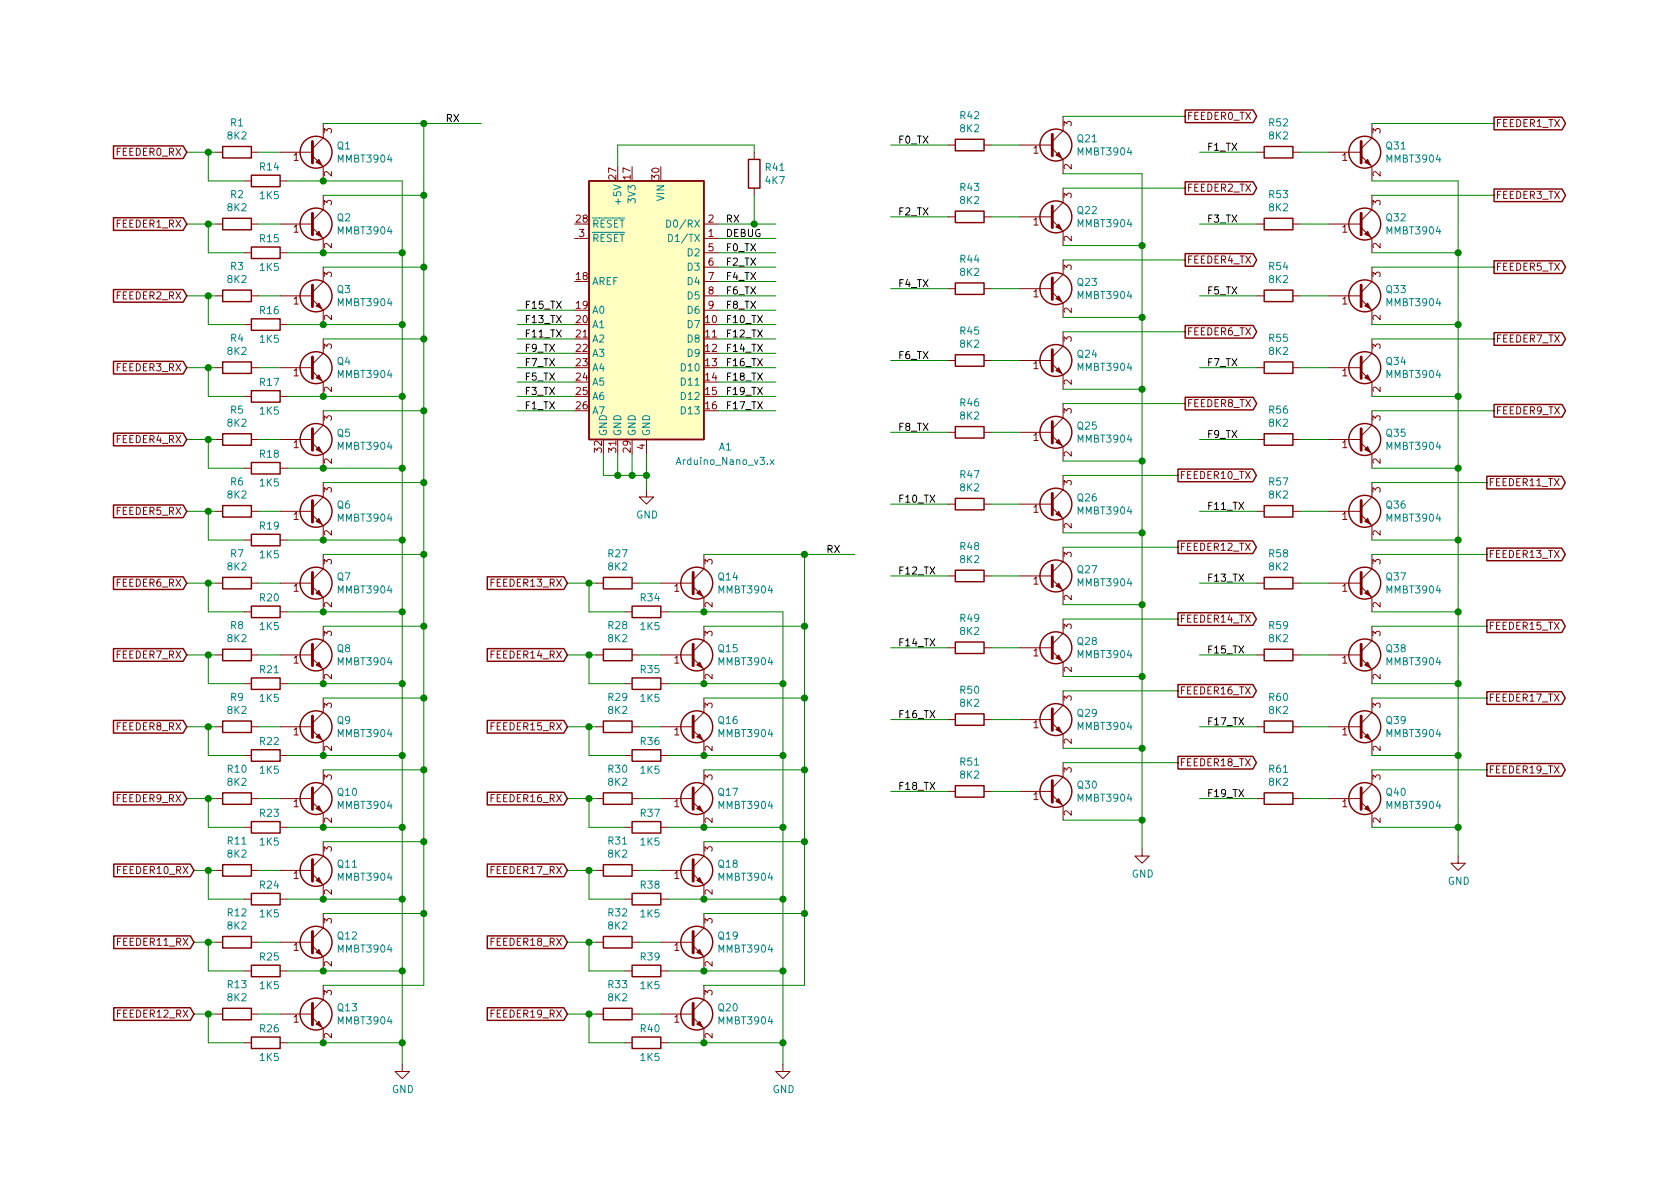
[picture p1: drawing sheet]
<svg xmlns="http://www.w3.org/2000/svg" width="297mm" height="210mm" viewBox="0 0 297 210" stroke-linecap="round" stroke-linejoin="round" font-family="sans-serif">
<g fill="none" stroke="#840000" stroke-width=".25">
<path d="M209.5 19.5h12.1l.6 1.1-.6 1.1h-12.1zM20.1 38.5h12.3l.6 1.1-.6 1.1h-12.3zM20.1 25.8h12.3l.6 1.1-.6 1.1h-12.3zM39.4 38.6h5v2h-5zM39.4 25.9h5v2h-5zM44.4 31h5.1v2h-5.1zM104.1 32h20.4v45.7h-20.4zM132.3 28.2h2.1v5.1h-2.1zM168.9 37.3h5.1v2.1h-5.1zM168.9 24.6h5.1v2.1h-5.1zM209.5 32.2h12.1l.6 1.1-.6 1.1h-12.1zM223.5 25.9h5.1v2h-5.1z"/>
<path d="M223.5 38.6h5.1v2h-5.1zM264.2 20.7h12l.6 1.1-.6 1.2h-12zM264.2 33.4h12l.6 1.1-.6 1.2h-12zM20.1 51.2h12.3l.6 1.1-.6 1.1h-12.3zM39.4 51.3h5v2h-5zM44.4 56.4h5.1v2h-5.1zM44.4 43.7h5.1v2h-5.1zM168.9 50h5.1v2.1h-5.1zM209.5 44.9h12.1l.6 1.1-.6 1.1h-12.1zM209.5 57.6h12.1l.6 1.1-.6 1.1h-12.1zM223.5 51.3h5.1v2h-5.1zM264.2 58.8h12l.6 1.1-.6 1.2h-12z"/>
<path d="M264.2 46.1h12l.6 1.1-.6 1.2h-12zM20.1 63.9h12.3l.6 1.1-.6 1.1h-12.3zM20.1 76.6h12.3l.6 1.1-.6 1.1h-12.3zM39.4 64h5v2h-5zM39.4 76.7h5v2h-5zM44.4 69.1h5.1v2h-5.1zM168.9 75.4h5.1v2.1h-5.1zM168.9 62.7h5.1v2.1h-5.1zM209.5 70.3h12.1l.6 1.1-.6 1.1h-12.1zM223.5 64h5.1v2h-5.1zM223.5 76.7h5.1v2h-5.1zM264.2 71.5h12l.6 1.1-.6 1.2h-12z"/>
<path d="M20.1 89.3h12.3l.6 1.1-.6 1.1h-12.3zM39.4 89.4h5v2h-5zM44.4 94.5h5.1v2h-5.1zM44.4 81.8h5.1v2h-5.1zM168.9 88.1h5.1v2.1h-5.1zM208.3 95.7h13.2l.6 1.1-.6 1.1h-13.2zM208.3 83h13.2l.6 1.1-.6 1.1h-13.2zM223.5 89.4h5.1v2h-5.1zM262.9 84.2h13.2l.7 1.1-.7 1.2h-13.2zM262.9 96.9h13.2l.7 1.1-.7 1.2h-13.2zM20.1 114.7h12.3l.6 1.1-.6 1.1h-12.3zM20.1 102h12.3l.6 1.1-.6 1.1h-12.3z"/>
<path d="M39.4 102.1h5v2h-5zM39.4 114.8h5v2h-5zM44.4 107.2h5.1v2h-5.1zM44.4 119.9h5.1v2h-5.1zM86.2 102h13.5l.6 1.1-.6 1.1h-13.5zM86.2 114.7h13.5l.6 1.1-.6 1.1h-13.5zM106.7 114.8h5.1v2h-5.1zM106.7 102.1h5.1v2h-5.1zM111.8 119.9h5v2h-5zM111.8 107.2h5v2h-5zM168.9 113.5h5.1v2.1h-5.1zM168.9 100.8h5.1v2.1h-5.1z"/>
<path d="M208.3 108.4h13.2l.6 1.1-.6 1.1h-13.2zM223.5 114.8h5.1v2h-5.1zM223.5 102.1h5.1v2h-5.1zM262.9 109.6h13.2l.7 1.1-.7 1.2h-13.2zM20.1 127.4h12.3l.6 1.1-.6 1.1h-12.3zM39.4 127.5h5v2h-5zM44.4 132.6h5.1v2h-5.1zM86.2 127.4h13.5l.6 1.1-.6 1.1h-13.5zM106.7 127.5h5.1v2h-5.1zM111.8 132.6h5v2h-5zM168.9 126.2h5.1v2.1h-5.1zM168.9 138.9h5.1v2.1h-5.1z"/>
<path d="M208.3 133.8h13.2l.6 1.1-.6 1.1h-13.2zM208.3 121.1h13.2l.6 1.1-.6 1.1h-13.2zM223.5 127.5h5.1v2h-5.1zM262.9 135h13.2l.7 1.1-.7 1.2h-13.2zM262.9 122.3h13.2l.7 1.1-.7 1.2h-13.2zM20.1 140.1h12.3l.6 1.1-.6 1.1h-12.3zM20.1 152.8h13.6l.6 1.1-.6 1.1h-13.6zM39.4 140.2h5v2h-5zM39.4 152.9h5v2h-5zM44.4 158h5.1v2h-5.1zM44.4 145.3h5.1v2h-5.1zM86.2 140.1h13.5l.6 1.1-.6 1.1h-13.5z"/>
<path d="M86.2 152.8h13.5l.6 1.1-.6 1.1h-13.5zM106.7 152.9h5.1v2h-5.1zM106.7 140.2h5.1v2h-5.1zM111.8 145.3h5v2h-5zM111.8 158h5v2h-5zM223.5 140.2h5.1v2h-5.1zM20.1 178.2h13.6l.6 1.1-.6 1.1h-13.6zM20.1 165.5h13.6l.6 1.1-.6 1.1h-13.6zM39.4 178.3h5v2h-5zM39.4 165.6h5v2h-5zM44.4 170.7h5.1v2h-5.1zM86.2 165.5h13.5l.6 1.1-.6 1.1h-13.5z"/>
<path d="M86.2 178.2h13.5l.6 1.1-.6 1.1h-13.5zM106.7 165.6h5.1v2h-5.1zM106.7 178.3h5.1v2h-5.1zM111.8 170.7h5v2h-5zM44.4 183.4h5.1v2h-5.1zM111.8 183.4h5v2h-5z"/>
<circle cx="55.9" cy="26.9" r="2.82"/>
<circle cx="55.9" cy="39.6" r="2.82"/>
<circle cx="186.7" cy="25.6" r="2.82"/>
<circle cx="186.7" cy="38.3" r="2.82"/>
<circle cx="241.3" cy="26.9" r="2.82"/>
<circle cx="241.3" cy="39.6" r="2.82"/>
<circle cx="55.9" cy="52.3" r="2.82"/>
<circle cx="186.7" cy="51" r="2.82"/>
<circle cx="241.3" cy="52.3" r="2.82"/>
<circle cx="55.9" cy="77.7" r="2.82"/>
<circle cx="55.9" cy="65" r="2.82"/>
<circle cx="186.7" cy="76.4" r="2.82"/>
<circle cx="186.7" cy="63.7" r="2.82"/>
<circle cx="241.3" cy="77.7" r="2.82"/>
<circle cx="241.3" cy="65" r="2.82"/>
<circle cx="55.9" cy="90.4" r="2.82"/>
<circle cx="186.7" cy="89.1" r="2.82"/>
<circle cx="241.3" cy="90.4" r="2.82"/>
<circle cx="55.9" cy="115.8" r="2.82"/>
<circle cx="55.9" cy="103.1" r="2.82"/>
<circle cx="123.2" cy="115.8" r="2.82"/>
<circle cx="123.2" cy="103.1" r="2.82"/>
<circle cx="186.7" cy="114.5" r="2.82"/>
<circle cx="186.7" cy="101.8" r="2.82"/>
<circle cx="241.3" cy="115.8" r="2.82"/>
<circle cx="241.3" cy="103.1" r="2.82"/>
<circle cx="55.9" cy="128.5" r="2.82"/>
<circle cx="123.2" cy="128.5" r="2.82"/>
<circle cx="186.7" cy="127.2" r="2.82"/>
<circle cx="186.7" cy="139.9" r="2.82"/>
<circle cx="241.3" cy="128.5" r="2.82"/>
<circle cx="55.9" cy="141.2" r="2.82"/>
<circle cx="55.9" cy="153.9" r="2.82"/>
<circle cx="123.2" cy="141.2" r="2.82"/>
<circle cx="123.2" cy="153.9" r="2.82"/>
<circle cx="241.3" cy="141.2" r="2.82"/>
<circle cx="55.9" cy="179.3" r="2.82"/>
<circle cx="55.9" cy="166.6" r="2.82"/>
<circle cx="123.2" cy="179.3" r="2.82"/>
<circle cx="123.2" cy="166.6" r="2.82"/>
</g>
<g fill="none" stroke="#840000" stroke-width=".18">
<path d="M38.1 39.6h1.3M38.1 26.9h1.3M43.2 32h1.2M44.4 39.6h1.3M44.4 26.9h1.3M49.5 39.6h5.7M49.5 26.9h5.7M49.5 32h1.3M55.2 27.6l1.9 1.9v2.5M57.1 21.8v2.6l-1.9 1.9M57.1 34.5v2.6l-1.9 1.9M124.5 39.6h2.5"/>
<path d="M133.3 26.9v1.3M133.3 33.3v1.2M167.6 38.3h1.3M167.6 25.6h1.3M174 38.3h1.3M174 25.6h1.3M180.3 38.3h5.8M180.3 25.6h5.8M186.1 26.3l1.9 1.9v2.5M186.1 39l1.9 1.9v2.5M188 20.6v2.5l-1.9 1.9M188 33.3v2.5l-1.9 1.9"/>
<path d="M222.2 39.6h1.3M222.2 26.9h1.3M228.6 39.6h1.3M228.6 26.9h1.3M234.9 39.6h5.8M234.9 26.9h5.8M240.7 27.6l1.9 1.9v2.5M242.6 21.8v2.6l-1.9 1.9M242.6 34.5v2.6l-1.9 1.9M38.1 52.3h1.3M43.2 44.7h1.2M43.2 57.4h1.2"/>
<path d="M44.4 52.3h1.3M49.5 44.7h1.3M49.5 52.3h5.7M49.5 57.4h1.3M55.2 40.3l1.9 1.9v2.5M55.2 53l1.9 1.9v2.5M57.1 47.2v2.6l-1.9 1.9M57.1 59.9v2.6l-1.9 1.9M101.6 42.2h2.5M124.5 42.2h2.5M124.5 44.7h2.5M124.5 47.2h2.5"/>
<path d="M124.5 49.8h2.5M124.5 52.3h2.5M124.5 54.9h2.5M167.6 51h1.3M174 51h1.3M180.3 51h5.8M186.1 51.7l1.9 1.9v2.5M188 46v2.5l-1.9 1.9M188 58.7v2.5l-1.9 1.9M222.2 52.3h1.3M228.6 52.3h1.3M234.9 52.3h5.8"/>
<path d="M240.7 40.3l1.9 1.9v2.5M240.7 53l1.9 1.9v2.5M242.6 47.2v2.6l-1.9 1.9M242.6 59.9v2.6l-1.9 1.9M38.1 65h1.3M38.1 77.7h1.3M43.2 70.1h1.2M44.4 65h1.3M44.4 77.7h1.3M49.5 70.1h1.3M49.5 65h5.7M49.5 77.7h5.7"/>
<path d="M55.2 65.7l1.9 1.9v2.5M55.2 78.4l1.9 1.9v2.5M57.1 72.6v2.6l-1.9 1.9M114.3 77.7v2.6M167.6 76.4h1.3M167.6 63.7h1.3M174 76.4h1.3M174 63.7h1.3M180.3 76.4h5.8M180.3 63.7h5.8M186.1 64.4l1.9 1.9v2.5M186.1 77.1l1.9 1.9v2.5"/>
<path d="M188 71.4v2.5l-1.9 1.9M222.2 65h1.3M222.2 77.7h1.3M228.6 65h1.3M228.6 77.7h1.3M234.9 65h5.8M234.9 77.7h5.8M240.7 65.7l1.9 1.9v2.5M240.7 78.4l1.9 1.9v2.5M242.6 72.6v2.6l-1.9 1.9M38.1 90.4h1.3M43.2 95.5h1.2"/>
<path d="M43.2 82.8h1.2M44.4 90.4h1.3M49.5 90.4h5.7M49.5 95.5h1.3M49.5 82.8h1.3M55.2 91.1l1.9 1.9v2.5M57.1 85.3v2.6l-1.9 1.9M57.1 98v2.6l-1.9 1.9M114.3 86.6v1.3h1.3l-1.3 1.2-1.3-1.2h1.3M124.5 98v2.6l-1.9 1.9M167.6 89.1h1.3M174 89.1h1.3"/>
<path d="M180.3 89.1h5.8M186.1 89.8l1.9 1.9v2.5M188 96.8v2.5l-1.9 1.9M188 84.1v2.5l-1.9 1.9M222.2 90.4h1.3M228.6 90.4h1.3M234.9 90.4h5.8M240.7 91.1l1.9 1.9v2.5M242.6 85.3v2.6l-1.9 1.9M242.6 98v2.6l-1.9 1.9M38.1 115.8h1.3M38.1 103.1h1.3"/>
<path d="M43.2 108.2h1.2M44.4 115.8h1.3M44.4 103.1h1.3M49.5 115.8h5.7M49.5 103.1h5.7M49.5 108.2h1.3M55.2 103.8l1.9 1.9v2.5M55.2 116.5l1.9 1.9v2.5M57.1 110.7v2.6l-1.9 1.9M105.4 115.8h1.3M105.4 103.1h1.3M110.5 108.2h1.3"/>
<path d="M111.8 115.8h1.2M111.8 103.1h1.2M116.8 115.8h5.8M116.8 103.1h5.8M116.8 108.2h1.3M122.6 116.5l1.9 1.9v2.5M122.6 103.8l1.9 1.9v2.5M124.5 110.7v2.6l-1.9 1.9M167.6 101.8h1.3M167.6 114.5h1.3M174 101.8h1.3M174 114.5h1.3"/>
<path d="M180.3 101.8h5.8M180.3 114.5h5.8M186.1 102.5l1.9 1.9v2.5M186.1 115.2l1.9 1.9v2.5M188 109.5v2.5l-1.9 1.9M222.2 115.8h1.3M222.2 103.1h1.3M228.6 115.8h1.3M228.6 103.1h1.3M234.9 115.8h5.8M234.9 103.1h5.8M240.7 116.5l1.9 1.9v2.5"/>
<path d="M240.7 103.8l1.9 1.9v2.5M242.6 110.7v2.6l-1.9 1.9M38.1 128.5h1.3M43.2 133.6h1.2M43.2 120.9h1.2M44.4 128.5h1.3M49.5 128.5h5.7M49.5 133.6h1.3M49.5 120.9h1.3M55.2 129.2l1.9 1.9v2.5M57.1 123.4v2.6l-1.9 1.9M57.1 136.1v2.6l-1.9 1.9"/>
<path d="M105.4 128.5h1.3M110.5 133.6h1.3M110.5 120.9h1.3M111.8 128.5h1.2M116.8 128.5h5.8M116.8 133.6h1.3M116.8 120.9h1.3M122.6 129.2l1.9 1.9v2.5M124.5 123.4v2.6l-1.9 1.9M124.5 136.1v2.6l-1.9 1.9M167.6 127.2h1.3M167.6 139.9h1.3"/>
<path d="M174 127.2h1.3M174 139.9h1.3M180.3 127.2h5.8M180.3 139.9h5.8M186.1 127.9l1.9 1.9v2.5M188 122.2v2.5l-1.9 1.9M188 134.9v2.5l-1.9 1.9M222.2 128.5h1.3M228.6 128.5h1.3M234.9 128.5h5.8M240.7 129.2l1.9 1.9v2.5M242.6 123.4v2.6l-1.9 1.9"/>
<path d="M242.6 136.1v2.6l-1.9 1.9M38.1 153.9h1.3M38.1 141.2h1.3M43.2 146.3h1.2M43.2 159h1.2M44.4 153.9h1.3M44.4 141.2h1.3M49.5 146.3h1.3M49.5 153.9h5.7M49.5 159h1.3M49.5 141.2h5.7M55.2 154.6l1.9 1.9v2.5"/>
<path d="M55.2 141.9l1.9 1.9v2.5M57.1 148.8v2.6l-1.9 1.9M105.4 153.9h1.3M105.4 141.2h1.3M110.5 146.3h1.3M110.5 159h1.3M111.8 153.9h1.2M111.8 141.2h1.2M116.8 146.3h1.3M116.8 153.9h5.8M116.8 159h1.3M116.8 141.2h5.8"/>
<path d="M122.6 154.6l1.9 1.9v2.5M122.6 141.9l1.9 1.9v2.5M124.5 148.8v2.6l-1.9 1.9M186.1 140.6l1.9 1.9v2.5M201.9 150.1v1.3h1.3l-1.3 1.2-1.2-1.2h1.2M222.2 141.2h1.3M228.6 141.2h1.3M234.9 141.2h5.8M240.7 141.9l1.9 1.9v2.5M257.8 151.4v1.2h1.3l-1.3 1.3-1.3-1.3h1.3M38.1 166.6h1.3M38.1 179.3h1.3"/>
<path d="M43.2 171.7h1.2M44.4 166.6h1.3M44.4 179.3h1.3M49.5 166.6h5.7M49.5 171.7h1.3M49.5 179.3h5.7M55.2 180l1.9 1.9v2.5M55.2 167.3l1.9 1.9v2.5M57.1 174.2v2.6l-1.9 1.9M57.1 161.5v2.6l-1.9 1.9M105.4 166.6h1.3M105.4 179.3h1.3"/>
<path d="M110.5 171.7h1.3M111.8 166.6h1.2M111.8 179.3h1.2M116.8 166.6h5.8M116.8 171.7h1.3M116.8 179.3h5.8M122.6 167.3l1.9 1.9v2.5M122.6 180l1.9 1.9v2.5M124.5 161.5v2.6l-1.9 1.9M124.5 174.2v2.6l-1.9 1.9M43.2 184.4h1.2M49.5 184.4h1.3"/>
<path d="M71.1 188.2v1.3h1.3l-1.3 1.2-1.3-1.2h1.3M110.5 184.4h1.3M116.8 184.4h1.3M138.4 188.2v1.3h1.3l-1.3 1.2-1.2-1.2h1.2"/>
</g>
<g fill="none" stroke="#840000" stroke-width=".51">
<path d="M55.2 37.7v3.8M55.2 25v3.8M186.1 23.7v3.9M186.1 36.4v3.9M240.7 37.7v3.8M240.7 25v3.8M55.2 50.4v3.8M186.1 49.1v3.9M240.7 50.4v3.8M55.2 63.1v3.8M55.2 75.8v3.8M186.1 61.8v3.9"/>
<path d="M186.1 74.5v3.9M240.7 63.1v3.8M240.7 75.8v3.8M55.2 88.5v3.8M186.1 99.9v3.9M186.1 87.2v3.9M240.7 88.5v3.8M55.2 101.2v3.8M55.2 113.9v3.8M122.6 113.9v3.8M122.6 101.2v3.8M186.1 112.6v3.9"/>
<path d="M240.7 113.9v3.8M240.7 101.2v3.8M55.2 139.3v3.8M55.2 126.6v3.8M122.6 139.3v3.8M122.6 126.6v3.8M186.1 125.3v3.9M186.1 138v3.9M240.7 126.6v3.8M240.7 139.3v3.8M55.2 152v3.8M122.6 152v3.8"/>
<path d="M55.2 177.4v3.8M55.2 164.7v3.8M122.6 164.7v3.8M122.6 177.4v3.8"/>
</g>
<g fill="#840000" stroke="#840000" stroke-width=".18">
<path d="M123.2 168.4l.5-.5 .5 1z"/>
<path d="M123.2 155.7l.5-.5 .5 1z"/>
<path d="M123.2 143l.5-.5 .5 1z"/>
<path d="M123.2 130.3l.5-.5 .5 1z"/>
<path d="M123.2 117.6l.5-.5 .5 1z"/>
<path d="M123.2 104.9l.5-.5 .5 1z"/>
<path d="M241.3 130.3l.5-.5 .5 1z"/>
<path d="M186.7 103.6l.5-.5 .5 1z"/>
<path d="M186.7 116.3l.5-.5 .5 1z"/>
<path d="M186.7 129l.5-.5 .5 1z"/>
<path d="M186.7 141.7l.5-.5 .5 1z"/>
<path d="M241.3 143l.5-.5 .5 1z"/>
<path d="M55.9 181.1l.5-.5 .5 1z"/>
<path d="M241.3 117.6l.5-.5 .5 1z"/>
<path d="M241.3 104.9l.5-.5 .5 1z"/>
<path d="M123.2 181.1l.5-.5 .5 1z"/>
<path d="M55.9 92.2l.5-.5 .5 1z"/>
<path d="M55.9 41.4l.5-.5 .5 1z"/>
<path d="M56.4 104.4l.5 1-1-.5z"/>
<path d="M55.9 54.1l.5-.5 .5 1z"/>
<path d="M55.9 66.8l.5-.5 .5 1z"/>
<path d="M55.9 79.5l.5-.5 .5 1z"/>
<path d="M55.9 168.4l.5-.5 .5 1z"/>
<path d="M55.9 155.7l.5-.5 .5 1z"/>
<path d="M55.9 143l.5-.5 .5 1z"/>
<path d="M55.9 130.3l.5-.5 .5 1z"/>
<path d="M55.9 117.6l.5-.5 .5 1z"/>
<path d="M241.3 41.4l.5-.5 .5 1z"/>
<path d="M186.7 65.5l.5-.5 .5 1z"/>
<path d="M55.9 28.7l.5-.5 .5 1z"/>
<path d="M241.3 28.7l.5-.5 .5 1z"/>
<path d="M186.7 27.4l.5-.5 .5 1z"/>
<path d="M186.7 40.1l.5-.5 .5 1z"/>
<path d="M241.3 66.8l.5-.5 .5 1z"/>
<path d="M241.3 79.5l.5-.5 .5 1z"/>
<path d="M186.7 52.8l.5-.5 .5 1z"/>
<path d="M241.3 92.2l.5-.5 .5 1z"/>
<path d="M186.7 78.2l.5-.5 .5 1z"/>
<path d="M186.7 90.9l.5-.5 .5 1z"/>
<path d="M241.3 54.1l.5-.5 .5 1z"/>
</g>
<path d="M104.1 32h20.4v45.7h-20.4z" fill="#ffffc2" stroke="#ffffc2" stroke-width=".18"/>
<path d="M117.9 38.9a.64 .64 0 0 1 .7 .6 .64 .64 0 0 1-.7 .7zM118.2 41.4a.64 .64 0 0 1 .7 .7 .64 .64 0 0 1-.7 .6zM136.2 81.3l.7 .8M136.9 81.3l-.7 .8" fill="none" stroke="#008484" stroke-width=".18"/>
<g fill="none" stroke="#008400" stroke-width=".18">
<path d="M33 39.6h5.1M33 26.9h5.1M36.8 26.9v5.1h6.4M36.8 39.6v5.1h6.4M45.7 39.6h3.8M45.7 26.9h3.8M50.8 32h20.3v156.2M57.1 21.8h28M57.1 34.5h17.8M74.9 21.8v152.4h-17.8M127 39.6h10.2M133.3 26.9v-1.3h-24.1v3.9"/>
<path d="M133.3 34.5v5.1M157.5 25.6h10.1M157.5 38.3h10.1M175.3 25.6h5M175.3 38.3h5M188 30.7h13.9v119.4M188 20.6h21.5M188 33.3h21.5M212.1 39.6h10.1M212.1 26.9h10.1M229.9 39.6h5M229.9 26.9h5"/>
<path d="M242.6 21.8h21.6M242.6 34.5h21.6M242.6 32h15.2v119.4M33 52.3h5.1M36.8 52.3v5.1h6.4M45.7 52.3h3.8M50.8 57.4h20.3M50.8 44.7h20.3M57.1 59.9h17.8M57.1 47.2h17.8M91.4 57.4h10.2M91.4 59.9h10.2"/>
<path d="M91.4 54.9h10.2M127 57.4h10.2M127 52.3h10.2M127 44.7h10.2M127 59.9h10.2M127 42.2h10.2M127 54.9h10.2M127 47.2h10.2M127 49.8h10.2M157.5 51h10.1M175.3 51h5M188 46h21.5"/>
<path d="M188 56.1h13.9M188 58.7h21.5M188 43.4h13.9M212.1 52.3h10.1M229.9 52.3h5M242.6 57.4h15.2M242.6 44.7h15.2M242.6 59.9h21.6M242.6 47.2h21.6M33 77.7h5.1M33 65h5.1M36.8 65v5.1h6.4"/>
<path d="M36.8 77.7v5.1h6.4M45.7 77.7h3.8M45.7 65h3.8M50.8 70.1h20.3M57.1 72.6h17.8M91.4 72.6h10.2M91.4 70.1h10.2M91.4 65h10.2M91.4 67.6h10.2M91.4 62.5h10.2M127 72.6h10.2M127 70.1h10.2"/>
<path d="M127 65h10.2M127 67.6h10.2M127 62.5h10.2M157.5 63.7h10.1M157.5 76.4h10.1M175.3 63.7h5M175.3 76.4h5M188 68.8h13.9M188 71.4h21.5M212.1 77.7h10.1M212.1 65h10.1M229.9 77.7h5"/>
<path d="M229.9 65h5M242.6 72.6h21.6M242.6 70.1h15.2M33 90.4h5.1M36.8 90.4v5.1h6.4M45.7 90.4h3.8M50.8 95.5h20.3M50.8 82.8h20.3M57.1 85.3h17.8M57.1 98h17.8M106.7 80.3v3.8h7.6M109.2 80.3v3.8"/>
<path d="M111.8 80.3v3.8M114.3 80.3v6.3M124.5 98h26.6M142.2 98v76.2h-17.7M157.5 89.1h10.1M175.3 89.1h5M188 84.1h20.3M188 81.5h13.9M188 94.2h13.9M188 96.8h20.3M212.1 90.4h10.1M229.9 90.4h5"/>
<path d="M242.6 85.3h20.3M242.6 98h20.3M242.6 95.5h15.2M242.6 82.8h15.2M33 103.1h5.1M33 115.8h5.1M36.8 103.1v5.1h6.4M36.8 115.8v5.1h6.4M45.7 103.1h3.8M45.7 115.8h3.8M50.8 108.2h20.3M57.1 110.7h17.8"/>
<path d="M100.3 103.1h5.1M100.3 115.8h5.1M104.1 115.8v5.1h6.4M104.1 103.1v5.1h6.4M113 103.1h3.8M113 115.8h3.8M118.1 108.2h20.3v80M124.5 110.7h17.7M157.5 114.5h10.1M157.5 101.8h10.1M175.3 114.5h5M175.3 101.8h5"/>
<path d="M188 119.6h13.9M188 106.9h13.9M188 109.5h20.3M212.1 103.1h10.1M212.1 115.8h10.1M229.9 103.1h5M229.9 115.8h5M242.6 110.7h20.3M242.6 108.2h15.2M33 128.5h5.1M36.8 128.5v5.1h6.4M45.7 128.5h3.8"/>
<path d="M50.8 120.9h20.3M50.8 133.6h20.3M57.1 136.1h17.8M57.1 123.4h17.8M100.3 128.5h5.1M104.1 128.5v5.1h6.4M113 128.5h3.8M118.1 120.9h20.3M118.1 133.6h20.3M124.5 136.1h17.7M124.5 123.4h17.7M157.5 139.9h10.1"/>
<path d="M157.5 127.2h10.1M175.3 139.9h5M175.3 127.2h5M188 132.3h13.9M188 134.9h20.3M188 122.2h20.3M212.1 128.5h10.1M229.9 128.5h5M242.6 120.9h15.2M242.6 133.6h15.2M242.6 136.1h20.3M242.6 123.4h20.3"/>
<path d="M33 141.2h5.1M34.3 153.9h3.8M36.8 141.2v5.1h6.4M36.8 153.9v5.1h6.4M45.7 153.9h3.8M45.7 141.2h3.8M50.8 159h20.3M50.8 146.3h20.3M57.1 148.8h17.8M100.3 153.9h5.1M100.3 141.2h5.1M104.1 153.9v5.1h6.4"/>
<path d="M104.1 141.2v5.1h6.4M113 153.9h3.8M113 141.2h3.8M118.1 159h20.3M118.1 146.3h20.3M124.5 148.8h17.7M188 145h13.9M212.1 141.2h10.1M229.9 141.2h5M242.6 146.3h15.2M34.3 166.6h3.8M34.3 179.3h3.8"/>
<path d="M36.8 166.6v5.1h6.4M36.8 179.3v5.1h6.4M45.7 166.6h3.8M45.7 179.3h3.8M50.8 171.7h20.3M57.1 161.5h17.8M100.3 166.6h5.1M100.3 179.3h5.1M104.1 166.6v5.1h6.4M104.1 179.3v5.1h6.4M113 166.6h3.8M113 179.3h3.8"/>
<path d="M118.1 171.7h20.3M124.5 161.5h17.7M50.8 184.4h20.3M118.1 184.4h20.3"/>
</g>
<g fill="#008400" stroke="#008400" stroke-width=".25">
<circle cx="109.2" cy="84.1" r=".51"/>
<circle cx="257.8" cy="44.7" r=".51"/>
<circle cx="104.1" cy="166.6" r=".51"/>
<circle cx="57.2" cy="70.1" r=".51"/>
<circle cx="104.1" cy="179.3" r=".51"/>
<circle cx="111.8" cy="84.1" r=".51"/>
<circle cx="36.8" cy="26.9" r=".51"/>
<circle cx="36.8" cy="39.6" r=".51"/>
<circle cx="36.8" cy="52.3" r=".51"/>
<circle cx="36.8" cy="65" r=".51"/>
<circle cx="36.8" cy="77.7" r=".51"/>
<circle cx="36.8" cy="90.4" r=".51"/>
<circle cx="36.8" cy="103.1" r=".51"/>
<circle cx="36.8" cy="115.8" r=".51"/>
<circle cx="36.8" cy="128.5" r=".51"/>
<circle cx="36.8" cy="141.2" r=".51"/>
<circle cx="36.8" cy="153.9" r=".51"/>
<circle cx="36.8" cy="166.6" r=".51"/>
<circle cx="74.9" cy="34.5" r=".51"/>
<circle cx="36.8" cy="179.3" r=".51"/>
<circle cx="138.4" cy="133.6" r=".51"/>
<circle cx="201.9" cy="132.3" r=".51"/>
<circle cx="124.5" cy="171.7" r=".51"/>
<circle cx="201.9" cy="119.6" r=".51"/>
<circle cx="201.9" cy="106.9" r=".51"/>
<circle cx="201.9" cy="94.2" r=".51"/>
<circle cx="124.5" cy="184.4" r=".51"/>
<circle cx="201.9" cy="81.5" r=".51"/>
<circle cx="138.4" cy="184.4" r=".51"/>
<circle cx="138.4" cy="120.9" r=".51"/>
<circle cx="124.5" cy="159" r=".51"/>
<circle cx="201.9" cy="68.8" r=".51"/>
<circle cx="138.4" cy="146.3" r=".51"/>
<circle cx="138.4" cy="159" r=".51"/>
<circle cx="138.4" cy="171.7" r=".51"/>
<circle cx="201.9" cy="56.1" r=".51"/>
<circle cx="71.1" cy="184.4" r=".51"/>
<circle cx="71.1" cy="44.7" r=".51"/>
<circle cx="71.1" cy="57.4" r=".51"/>
<circle cx="71.1" cy="70.1" r=".51"/>
<circle cx="57.2" cy="133.6" r=".51"/>
<circle cx="57.2" cy="57.4" r=".51"/>
<circle cx="57.2" cy="82.8" r=".51"/>
<circle cx="57.2" cy="44.7" r=".51"/>
<circle cx="57.2" cy="95.5" r=".51"/>
<circle cx="57.2" cy="32" r=".51"/>
<circle cx="57.2" cy="108.2" r=".51"/>
<circle cx="133.4" cy="39.6" r=".51"/>
<circle cx="114.3" cy="84.1" r=".51"/>
<circle cx="57.2" cy="120.9" r=".51"/>
<circle cx="201.9" cy="43.4" r=".51"/>
<circle cx="57.2" cy="146.3" r=".51"/>
<circle cx="57.2" cy="159" r=".51"/>
<circle cx="57.2" cy="171.7" r=".51"/>
<circle cx="57.2" cy="184.4" r=".51"/>
<circle cx="124.5" cy="108.2" r=".51"/>
<circle cx="124.5" cy="120.9" r=".51"/>
<circle cx="124.5" cy="133.6" r=".51"/>
<circle cx="124.5" cy="146.3" r=".51"/>
<circle cx="142.2" cy="148.8" r=".51"/>
<circle cx="74.9" cy="136.1" r=".51"/>
<circle cx="74.9" cy="148.8" r=".51"/>
<circle cx="74.9" cy="161.5" r=".51"/>
<circle cx="257.8" cy="108.2" r=".51"/>
<circle cx="74.9" cy="21.8" r=".51"/>
<circle cx="142.2" cy="98" r=".51"/>
<circle cx="142.2" cy="110.7" r=".51"/>
<circle cx="142.2" cy="123.4" r=".51"/>
<circle cx="142.2" cy="136.1" r=".51"/>
<circle cx="257.8" cy="120.9" r=".51"/>
<circle cx="142.2" cy="161.5" r=".51"/>
<circle cx="104.1" cy="103.1" r=".51"/>
<circle cx="257.8" cy="95.5" r=".51"/>
<circle cx="104.1" cy="115.8" r=".51"/>
<circle cx="257.8" cy="82.8" r=".51"/>
<circle cx="104.1" cy="128.5" r=".51"/>
<circle cx="257.8" cy="70.1" r=".51"/>
<circle cx="104.1" cy="141.2" r=".51"/>
<circle cx="257.8" cy="57.4" r=".51"/>
<circle cx="257.8" cy="146.3" r=".51"/>
<circle cx="71.1" cy="82.8" r=".51"/>
<circle cx="71.1" cy="95.5" r=".51"/>
<circle cx="71.1" cy="108.2" r=".51"/>
<circle cx="71.1" cy="120.9" r=".51"/>
<circle cx="201.9" cy="145" r=".51"/>
<circle cx="71.1" cy="133.6" r=".51"/>
<circle cx="71.1" cy="146.3" r=".51"/>
<circle cx="71.1" cy="159" r=".51"/>
<circle cx="71.1" cy="171.7" r=".51"/>
<circle cx="104.1" cy="153.9" r=".51"/>
<circle cx="74.9" cy="47.2" r=".51"/>
<circle cx="74.9" cy="59.9" r=".51"/>
<circle cx="74.9" cy="72.6" r=".51"/>
<circle cx="74.9" cy="85.3" r=".51"/>
<circle cx="257.8" cy="133.6" r=".51"/>
<circle cx="74.9" cy="98" r=".51"/>
<circle cx="74.9" cy="110.7" r=".51"/>
<circle cx="74.9" cy="123.4" r=".51"/>
</g>
<g font-size="1.8" fill="#008484">
<text x="40.8" y="22.3">R1</text>
<text x="169.8" y="21.1">R42</text>
<text x="169.8" y="23.4">8K2</text>
<text x="224.4" y="22.3">R52</text>
<text x="40.3" y="24.7">8K2</text>
<text x="59.6" y="26.4">Q1</text>
<text x="59.9" y="28.7">MMBT3904</text>
<text x="190.6" y="25.2">Q21</text>
<text x="190.7" y="27.5">MMBT3904</text>
<text x="224.4" y="24.7">8K2</text>
<text x="245.2" y="26.4">Q31</text>
<text x="245.3" y="28.7">MMBT3904</text>
<text x="40.8" y="35">R2</text>
<text x="46" y="30.1">R14</text>
<text x="46" y="35.2">1K5</text>
<text x="109.9" y="35.7" transform="rotate(-90 109.9 35.7)">+5V</text>
<text x="112.4" y="35.7" transform="rotate(-90 112.4 35.7)">3V3</text>
<text x="117.5" y="35.5" transform="rotate(-90 117.5 35.5)">VIN</text>
<text x="135.4" y="30.2">R41</text>
<text x="135.4" y="32.6">4K7</text>
<text x="169.8" y="33.8">R43</text>
<text x="224.4" y="35">R53</text>
<text x="40.3" y="37.4">8K2</text>
<text x="59.6" y="39.1">Q2</text>
<text x="59.9" y="41.4">MMBT3904</text>
<text x="104.6" y="40.3">RESET</text>
<text x="118.7" y="40.3">D0/RX</text>
<text x="169.8" y="36.1">8K2</text>
<text x="190.6" y="37.9">Q22</text>
<text x="190.7" y="40.2">MMBT3904</text>
<text x="224.4" y="37.4">8K2</text>
<text x="245.2" y="39.1">Q32</text>
<text x="245.3" y="41.4">MMBT3904</text>
<text x="40.8" y="47.7">R3</text>
<text x="46" y="42.8">R15</text>
<text x="46" y="47.9">1K5</text>
<text x="104.6" y="42.8">RESET</text>
<text x="118.9" y="42.8">D1/TX</text>
<text x="121.7" y="45.3">D2</text>
<text x="121.7" y="47.9">D3</text>
<text x="169.8" y="46.5">R44</text>
<text x="224.4" y="47.7">R54</text>
<text x="40.3" y="50.1">8K2</text>
<text x="59.6" y="51.8">Q3</text>
<text x="104.6" y="50.4">AREF</text>
<text x="121.7" y="50.4">D4</text>
<text x="121.7" y="53">D5</text>
<text x="169.8" y="48.8">8K2</text>
<text x="190.6" y="50.6">Q23</text>
<text x="190.7" y="52.9">MMBT3904</text>
<text x="224.4" y="50.1">8K2</text>
<text x="245.2" y="51.8">Q33</text>
<text x="46" y="55.5">R16</text>
<text x="59.9" y="54.1">MMBT3904</text>
<text x="104.6" y="55.5">A0</text>
<text x="104.6" y="58">A1</text>
<text x="121.7" y="58">D7</text>
<text x="121.7" y="55.5">D6</text>
<text x="169.8" y="59.2">R45</text>
<text x="245.3" y="54.1">MMBT3904</text>
<text x="40.3" y="62.8">8K2</text>
<text x="40.8" y="60.4">R4</text>
<text x="46" y="60.6">1K5</text>
<text x="59.6" y="64.5">Q4</text>
<text x="104.6" y="60.6">A2</text>
<text x="104.6" y="63.1">A3</text>
<text x="104.6" y="65.7">A4</text>
<text x="120.7" y="65.7">D10</text>
<text x="121.7" y="60.6">D8</text>
<text x="121.7" y="63.1">D9</text>
<text x="169.8" y="61.5">8K2</text>
<text x="190.6" y="63.3">Q24</text>
<text x="190.7" y="65.6">MMBT3904</text>
<text x="224.4" y="60.4">R55</text>
<text x="224.4" y="62.8">8K2</text>
<text x="245.2" y="64.5">Q34</text>
<text x="46" y="68.2">R17</text>
<text x="59.9" y="66.8">MMBT3904</text>
<text x="104.6" y="68.2">A5</text>
<text x="104.6" y="70.7">A6</text>
<text x="120.7" y="68.2">D11</text>
<text x="120.7" y="70.7">D12</text>
<text x="169.8" y="71.9">R46</text>
<text x="245.3" y="66.8">MMBT3904</text>
<text x="40.3" y="75.5">8K2</text>
<text x="40.8" y="73.1">R5</text>
<text x="46" y="73.3">1K5</text>
<text x="59.6" y="77.2">Q5</text>
<text x="104.6" y="73.3">A7</text>
<text x="107.3" y="77.2" transform="rotate(-90 107.3 77.2)">GND</text>
<text x="109.9" y="77.2" transform="rotate(-90 109.9 77.2)">GND</text>
<text x="112.4" y="77.2" transform="rotate(-90 112.4 77.2)">GND</text>
<text x="114.9" y="77.2" transform="rotate(-90 114.9 77.2)">GND</text>
<text x="120.7" y="73.3">D13</text>
<text x="169.8" y="74.2">8K2</text>
<text x="190.6" y="76">Q25</text>
<text x="224.4" y="73.1">R56</text>
<text x="224.4" y="75.5">8K2</text>
<text x="245.2" y="77.2">Q35</text>
<text x="46" y="80.9">R18</text>
<text x="59.9" y="79.5">MMBT3904</text>
<text x="119.9" y="82.2">Arduino_Nano_v3.x</text>
<text x="127.2" y="79.7">A1</text>
<text x="190.7" y="78.3">MMBT3904</text>
<text x="245.3" y="79.5">MMBT3904</text>
<text x="40.3" y="88.2">8K2</text>
<text x="40.8" y="85.8">R6</text>
<text x="46" y="86">1K5</text>
<text x="59.6" y="89.9">Q6</text>
<text x="169.8" y="84.6">R47</text>
<text x="169.8" y="86.9">8K2</text>
<text x="190.6" y="88.7">Q26</text>
<text x="224.4" y="85.8">R57</text>
<text x="224.4" y="88.2">8K2</text>
<text x="245.2" y="89.9">Q36</text>
<text x="46" y="93.6">R19</text>
<text x="59.9" y="92.2">MMBT3904</text>
<text x="112.5" y="91.7">GND</text>
<text x="190.7" y="91">MMBT3904</text>
<text x="245.3" y="92.2">MMBT3904</text>
<text x="40.3" y="100.9">8K2</text>
<text x="40.8" y="98.5">R7</text>
<text x="46" y="98.7">1K5</text>
<text x="107.6" y="98.5">R27</text>
<text x="107.6" y="100.9">8K2</text>
<text x="169.8" y="97.3">R48</text>
<text x="169.8" y="99.6">8K2</text>
<text x="190.6" y="101.4">Q27</text>
<text x="224.4" y="98.5">R58</text>
<text x="224.4" y="100.9">8K2</text>
<text x="46" y="106.3">R20</text>
<text x="59.6" y="102.6">Q7</text>
<text x="59.9" y="104.9">MMBT3904</text>
<text x="113.3" y="106.3">R34</text>
<text x="127.1" y="102.6">Q14</text>
<text x="127.2" y="104.9">MMBT3904</text>
<text x="190.7" y="103.7">MMBT3904</text>
<text x="245.2" y="102.6">Q37</text>
<text x="245.3" y="104.9">MMBT3904</text>
<text x="40.3" y="113.6">8K2</text>
<text x="40.8" y="111.2">R8</text>
<text x="46" y="111.4">1K5</text>
<text x="107.6" y="111.2">R28</text>
<text x="107.6" y="113.6">8K2</text>
<text x="113.3" y="111.4">1K5</text>
<text x="169.8" y="110">R49</text>
<text x="169.8" y="112.3">8K2</text>
<text x="224.4" y="111.2">R59</text>
<text x="224.4" y="113.6">8K2</text>
<text x="46" y="119">R21</text>
<text x="59.6" y="115.3">Q8</text>
<text x="59.9" y="117.6">MMBT3904</text>
<text x="113.3" y="119">R35</text>
<text x="127.1" y="115.3">Q15</text>
<text x="127.2" y="117.6">MMBT3904</text>
<text x="190.6" y="114.1">Q28</text>
<text x="190.7" y="116.4">MMBT3904</text>
<text x="245.2" y="115.3">Q38</text>
<text x="245.3" y="117.6">MMBT3904</text>
<text x="40.8" y="123.9">R9</text>
<text x="46" y="124.1">1K5</text>
<text x="107.6" y="123.9">R29</text>
<text x="113.3" y="124.1">1K5</text>
<text x="169.8" y="122.7">R50</text>
<text x="169.8" y="125">8K2</text>
<text x="224.4" y="123.9">R60</text>
<text x="40.3" y="126.3">8K2</text>
<text x="46" y="131.7">R22</text>
<text x="59.6" y="128">Q9</text>
<text x="59.9" y="130.3">MMBT3904</text>
<text x="107.6" y="126.3">8K2</text>
<text x="113.3" y="131.7">R36</text>
<text x="127.1" y="128">Q16</text>
<text x="127.2" y="130.3">MMBT3904</text>
<text x="190.6" y="126.8">Q29</text>
<text x="190.7" y="129.1">MMBT3904</text>
<text x="224.4" y="126.3">8K2</text>
<text x="245.2" y="128">Q39</text>
<text x="245.3" y="130.3">MMBT3904</text>
<text x="40.3" y="136.6">R10</text>
<text x="46" y="136.8">1K5</text>
<text x="107.6" y="136.6">R30</text>
<text x="113.3" y="136.8">1K5</text>
<text x="169.8" y="135.4">R51</text>
<text x="169.8" y="137.7">8K2</text>
<text x="224.4" y="136.6">R61</text>
<text x="40.3" y="139">8K2</text>
<text x="59.7" y="140.7">Q10</text>
<text x="59.9" y="143">MMBT3904</text>
<text x="107.6" y="139">8K2</text>
<text x="127.1" y="140.7">Q17</text>
<text x="127.2" y="143">MMBT3904</text>
<text x="190.6" y="139.5">Q30</text>
<text x="190.7" y="141.8">MMBT3904</text>
<text x="224.4" y="139">8K2</text>
<text x="245.2" y="140.7">Q40</text>
<text x="245.3" y="143">MMBT3904</text>
<text x="40.3" y="149.3">R11</text>
<text x="46" y="144.4">R23</text>
<text x="46" y="149.5">1K5</text>
<text x="107.6" y="149.3">R31</text>
<text x="113.3" y="144.4">R37</text>
<text x="113.3" y="149.5">1K5</text>
<text x="40.3" y="151.7">8K2</text>
<text x="59.7" y="153.4">Q11</text>
<text x="59.9" y="155.7">MMBT3904</text>
<text x="107.6" y="151.7">8K2</text>
<text x="127.1" y="153.4">Q18</text>
<text x="127.2" y="155.7">MMBT3904</text>
<text x="200.1" y="155.2">GND</text>
<text x="46" y="157.1">R24</text>
<text x="113.3" y="157.1">R38</text>
<text x="256" y="156.5">GND</text>
<text x="40.3" y="162">R12</text>
<text x="40.3" y="164.4">8K2</text>
<text x="46" y="162.2">1K5</text>
<text x="59.7" y="166.1">Q12</text>
<text x="107.6" y="162">R32</text>
<text x="107.6" y="164.4">8K2</text>
<text x="113.3" y="162.2">1K5</text>
<text x="127.1" y="166.1">Q19</text>
<text x="46" y="169.8">R25</text>
<text x="59.9" y="168.4">MMBT3904</text>
<text x="113.3" y="169.8">R39</text>
<text x="127.2" y="168.4">MMBT3904</text>
<text x="40.3" y="174.7">R13</text>
<text x="40.3" y="177.1">8K2</text>
<text x="46" y="174.9">1K5</text>
<text x="59.7" y="178.8">Q13</text>
<text x="107.6" y="174.7">R33</text>
<text x="107.6" y="177.1">8K2</text>
<text x="113.3" y="174.9">1K5</text>
<text x="127.1" y="178.8">Q20</text>
<text x="46" y="182.5">R26</text>
<text x="59.9" y="181.1">MMBT3904</text>
<text x="113.3" y="182.5">R40</text>
<text x="127.2" y="181.1">MMBT3904</text>
<text x="46" y="187.6">1K5</text>
<text x="113.3" y="187.6">1K5</text>
<text x="69.3" y="193.3">GND</text>
<text x="136.6" y="193.3">GND</text>
</g>
<g font-size="1.8" fill="#840000">
<text x="58.7" y="23.6" transform="rotate(-90 58.7 23.6)">3</text>
<text x="189.5" y="22.3" transform="rotate(-90 189.5 22.3)">3</text>
<text x="209.8" y="21.2">FEEDER0_TX</text>
<text x="244.1" y="23.6" transform="rotate(-90 244.1 23.6)">3</text>
<text x="264.4" y="22.5">FEEDER1_TX</text>
<text x="20.6" y="27.6">FEEDER0_RX</text>
<text x="51.9" y="28.4">1</text>
<text x="182.7" y="27.2">1</text>
<text x="189.5" y="29.9" transform="rotate(-90 189.5 29.9)">2</text>
<text x="237.3" y="28.4">1</text>
<text x="58.7" y="31.2" transform="rotate(-90 58.7 31.2)">2</text>
<text x="109" y="31.7" transform="rotate(-90 109 31.7)">27</text>
<text x="111.5" y="31.7" transform="rotate(-90 111.5 31.7)">17</text>
<text x="116.6" y="31.7" transform="rotate(-90 116.6 31.7)">30</text>
<text x="189.5" y="35" transform="rotate(-90 189.5 35)">3</text>
<text x="209.8" y="33.9">FEEDER2_TX</text>
<text x="244.1" y="31.2" transform="rotate(-90 244.1 31.2)">2</text>
<text x="264.4" y="35.2">FEEDER3_TX</text>
<text x="20.6" y="40.3">FEEDER1_RX</text>
<text x="51.9" y="41.1">1</text>
<text x="58.7" y="36.3" transform="rotate(-90 58.7 36.3)">3</text>
<text x="101.9" y="39.4">28</text>
<text x="102.4" y="41.9">3</text>
<text x="125.2" y="41.9">1</text>
<text x="125.2" y="39.4">2</text>
<text x="182.7" y="39.9">1</text>
<text x="237.3" y="41.1">1</text>
<text x="244.1" y="36.3" transform="rotate(-90 244.1 36.3)">3</text>
<text x="58.7" y="43.9" transform="rotate(-90 58.7 43.9)">2</text>
<text x="125.2" y="44.4">5</text>
<text x="125.2" y="47">6</text>
<text x="189.5" y="47.7" transform="rotate(-90 189.5 47.7)">3</text>
<text x="189.5" y="42.6" transform="rotate(-90 189.5 42.6)">2</text>
<text x="209.8" y="46.6">FEEDER4_TX</text>
<text x="244.1" y="43.9" transform="rotate(-90 244.1 43.9)">2</text>
<text x="264.4" y="47.9">FEEDER5_TX</text>
<text x="20.6" y="53">FEEDER2_RX</text>
<text x="51.9" y="53.8">1</text>
<text x="58.7" y="49" transform="rotate(-90 58.7 49)">3</text>
<text x="101.9" y="49.5">18</text>
<text x="125.2" y="49.5">7</text>
<text x="125.2" y="52.1">8</text>
<text x="182.7" y="52.6">1</text>
<text x="237.3" y="53.8">1</text>
<text x="244.1" y="49" transform="rotate(-90 244.1 49)">3</text>
<text x="58.7" y="56.6" transform="rotate(-90 58.7 56.6)">2</text>
<text x="101.9" y="54.6">19</text>
<text x="101.9" y="57.1">20</text>
<text x="101.9" y="59.7">21</text>
<text x="124.8" y="57.1">10</text>
<text x="124.8" y="59.7">11</text>
<text x="125.2" y="54.6">9</text>
<text x="189.5" y="55.3" transform="rotate(-90 189.5 55.3)">2</text>
<text x="209.8" y="59.3">FEEDER6_TX</text>
<text x="244.1" y="56.6" transform="rotate(-90 244.1 56.6)">2</text>
<text x="20.6" y="65.7">FEEDER3_RX</text>
<text x="58.7" y="61.7" transform="rotate(-90 58.7 61.7)">3</text>
<text x="101.9" y="62.2">22</text>
<text x="101.9" y="64.8">23</text>
<text x="124.8" y="62.2">12</text>
<text x="124.8" y="64.8">13</text>
<text x="182.7" y="65.3">1</text>
<text x="189.5" y="60.4" transform="rotate(-90 189.5 60.4)">3</text>
<text x="244.1" y="61.7" transform="rotate(-90 244.1 61.7)">3</text>
<text x="264.4" y="60.6">FEEDER7_TX</text>
<text x="51.9" y="66.5">1</text>
<text x="58.7" y="69.3" transform="rotate(-90 58.7 69.3)">2</text>
<text x="101.9" y="67.3">24</text>
<text x="101.9" y="69.8">25</text>
<text x="124.8" y="67.3">14</text>
<text x="124.8" y="69.8">15</text>
<text x="189.5" y="68" transform="rotate(-90 189.5 68)">2</text>
<text x="237.3" y="66.5">1</text>
<text x="244.1" y="69.3" transform="rotate(-90 244.1 69.3)">2</text>
<text x="58.7" y="74.4" transform="rotate(-90 58.7 74.4)">3</text>
<text x="101.9" y="72.4">26</text>
<text x="124.8" y="72.4">16</text>
<text x="182.7" y="78">1</text>
<text x="189.5" y="73.1" transform="rotate(-90 189.5 73.1)">3</text>
<text x="209.8" y="72">FEEDER8_TX</text>
<text x="244.1" y="74.4" transform="rotate(-90 244.1 74.4)">3</text>
<text x="264.4" y="73.3">FEEDER9_TX</text>
<text x="20.6" y="78.4">FEEDER4_RX</text>
<text x="51.9" y="79.2">1</text>
<text x="58.7" y="82" transform="rotate(-90 58.7 82)">2</text>
<text x="106.4" y="80" transform="rotate(-90 106.4 80)">32</text>
<text x="109" y="80" transform="rotate(-90 109 80)">31</text>
<text x="111.5" y="80" transform="rotate(-90 111.5 80)">29</text>
<text x="114" y="79.5" transform="rotate(-90 114 79.5)">4</text>
<text x="189.5" y="80.7" transform="rotate(-90 189.5 80.7)">2</text>
<text x="237.3" y="79.2">1</text>
<text x="244.1" y="82" transform="rotate(-90 244.1 82)">2</text>
<text x="58.7" y="87.1" transform="rotate(-90 58.7 87.1)">3</text>
<text x="189.5" y="85.8" transform="rotate(-90 189.5 85.8)">3</text>
<text x="208.5" y="84.7">FEEDER10_TX</text>
<text x="244.1" y="87.1" transform="rotate(-90 244.1 87.1)">3</text>
<text x="263.1" y="86">FEEDER11_TX</text>
<text x="20.6" y="91.1">FEEDER5_RX</text>
<text x="51.9" y="91.9">1</text>
<text x="58.7" y="94.7" transform="rotate(-90 58.7 94.7)">2</text>
<text x="182.7" y="90.7">1</text>
<text x="189.5" y="93.4" transform="rotate(-90 189.5 93.4)">2</text>
<text x="237.3" y="91.9">1</text>
<text x="244.1" y="94.7" transform="rotate(-90 244.1 94.7)">2</text>
<text x="58.7" y="99.8" transform="rotate(-90 58.7 99.8)">3</text>
<text x="126" y="99.8" transform="rotate(-90 126 99.8)">3</text>
<text x="189.5" y="98.5" transform="rotate(-90 189.5 98.5)">3</text>
<text x="208.5" y="97.4">FEEDER12_TX</text>
<text x="244.1" y="99.8" transform="rotate(-90 244.1 99.8)">3</text>
<text x="263.1" y="98.7">FEEDER13_TX</text>
<text x="20.6" y="103.8">FEEDER6_RX</text>
<text x="51.9" y="104.6">1</text>
<text x="58.7" y="107.4" transform="rotate(-90 58.7 107.4)">2</text>
<text x="87" y="103.8">FEEDER13_RX</text>
<text x="119.2" y="104.6">1</text>
<text x="126" y="107.4" transform="rotate(-90 126 107.4)">2</text>
<text x="182.7" y="103.4">1</text>
<text x="189.5" y="106.1" transform="rotate(-90 189.5 106.1)">2</text>
<text x="237.3" y="104.6">1</text>
<text x="244.1" y="107.4" transform="rotate(-90 244.1 107.4)">2</text>
<text x="58.7" y="112.5" transform="rotate(-90 58.7 112.5)">3</text>
<text x="126" y="112.5" transform="rotate(-90 126 112.5)">3</text>
<text x="189.5" y="111.2" transform="rotate(-90 189.5 111.2)">3</text>
<text x="208.5" y="110.1">FEEDER14_TX</text>
<text x="244.1" y="112.5" transform="rotate(-90 244.1 112.5)">3</text>
<text x="263.1" y="111.4">FEEDER15_TX</text>
<text x="20.6" y="116.5">FEEDER7_RX</text>
<text x="51.9" y="117.3">1</text>
<text x="87" y="116.5">FEEDER14_RX</text>
<text x="119.2" y="117.3">1</text>
<text x="182.7" y="116.1">1</text>
<text x="189.5" y="118.8" transform="rotate(-90 189.5 118.8)">2</text>
<text x="237.3" y="117.3">1</text>
<text x="58.7" y="125.2" transform="rotate(-90 58.7 125.2)">3</text>
<text x="58.7" y="120.1" transform="rotate(-90 58.7 120.1)">2</text>
<text x="126" y="125.2" transform="rotate(-90 126 125.2)">3</text>
<text x="126" y="120.1" transform="rotate(-90 126 120.1)">2</text>
<text x="189.5" y="123.9" transform="rotate(-90 189.5 123.9)">3</text>
<text x="208.5" y="122.8">FEEDER16_TX</text>
<text x="244.1" y="125.2" transform="rotate(-90 244.1 125.2)">3</text>
<text x="244.1" y="120.1" transform="rotate(-90 244.1 120.1)">2</text>
<text x="263.1" y="124.1">FEEDER17_TX</text>
<text x="20.6" y="129.2">FEEDER8_RX</text>
<text x="51.9" y="130">1</text>
<text x="87" y="129.2">FEEDER15_RX</text>
<text x="119.2" y="130">1</text>
<text x="182.7" y="128.8">1</text>
<text x="189.5" y="131.5" transform="rotate(-90 189.5 131.5)">2</text>
<text x="237.3" y="130">1</text>
<text x="58.7" y="137.9" transform="rotate(-90 58.7 137.9)">3</text>
<text x="58.7" y="132.8" transform="rotate(-90 58.7 132.8)">2</text>
<text x="126" y="137.9" transform="rotate(-90 126 137.9)">3</text>
<text x="126" y="132.8" transform="rotate(-90 126 132.8)">2</text>
<text x="189.5" y="136.6" transform="rotate(-90 189.5 136.6)">3</text>
<text x="208.5" y="135.5">FEEDER18_TX</text>
<text x="244.1" y="137.9" transform="rotate(-90 244.1 137.9)">3</text>
<text x="244.1" y="132.8" transform="rotate(-90 244.1 132.8)">2</text>
<text x="263.1" y="136.8">FEEDER19_TX</text>
<text x="20.6" y="141.9">FEEDER9_RX</text>
<text x="51.9" y="142.7">1</text>
<text x="87" y="141.9">FEEDER16_RX</text>
<text x="119.2" y="142.7">1</text>
<text x="182.7" y="141.5">1</text>
<text x="237.3" y="142.7">1</text>
<text x="58.7" y="145.5" transform="rotate(-90 58.7 145.5)">2</text>
<text x="126" y="145.5" transform="rotate(-90 126 145.5)">2</text>
<text x="189.5" y="144.2" transform="rotate(-90 189.5 144.2)">2</text>
<text x="244.1" y="145.5" transform="rotate(-90 244.1 145.5)">2</text>
<text x="20.9" y="154.6">FEEDER10_RX</text>
<text x="51.9" y="155.4">1</text>
<text x="58.7" y="150.6" transform="rotate(-90 58.7 150.6)">3</text>
<text x="87" y="154.6">FEEDER17_RX</text>
<text x="119.2" y="155.4">1</text>
<text x="126" y="150.6" transform="rotate(-90 126 150.6)">3</text>
<text x="58.7" y="158.2" transform="rotate(-90 58.7 158.2)">2</text>
<text x="126" y="158.2" transform="rotate(-90 126 158.2)">2</text>
<text x="20.9" y="167.3">FEEDER11_RX</text>
<text x="58.7" y="163.3" transform="rotate(-90 58.7 163.3)">3</text>
<text x="87" y="167.3">FEEDER18_RX</text>
<text x="126" y="163.3" transform="rotate(-90 126 163.3)">3</text>
<text x="51.9" y="168.1">1</text>
<text x="58.7" y="170.9" transform="rotate(-90 58.7 170.9)">2</text>
<text x="119.2" y="168.1">1</text>
<text x="126" y="170.9" transform="rotate(-90 126 170.9)">2</text>
<text x="20.9" y="180">FEEDER12_RX</text>
<text x="58.7" y="176" transform="rotate(-90 58.7 176)">3</text>
<text x="87" y="180">FEEDER19_RX</text>
<text x="126" y="176" transform="rotate(-90 126 176)">3</text>
<text x="51.9" y="180.8">1</text>
<text x="58.7" y="183.6" transform="rotate(-90 58.7 183.6)">2</text>
<text x="119.2" y="180.8">1</text>
<text x="126" y="183.6" transform="rotate(-90 126 183.6)">2</text>
</g>
<g font-size="1.8">
<text x="78.7" y="21.6">RX</text>
<text x="158.7" y="25.4">F0_TX</text>
<text x="213.4" y="26.7">F1_TX</text>
<text x="128.3" y="39.4">RX</text>
<text x="128.3" y="41.9">DEBUG</text>
<text x="158.7" y="38.1">F2_TX</text>
<text x="213.4" y="39.4">F3_TX</text>
<text x="128.3" y="47">F2_TX</text>
<text x="128.3" y="44.4">F0_TX</text>
<text x="128.3" y="49.5">F4_TX</text>
<text x="128.3" y="52.1">F6_TX</text>
<text x="158.7" y="50.8">F4_TX</text>
<text x="213.4" y="52.1">F5_TX</text>
<text x="92.7" y="54.6">F15_TX</text>
<text x="92.7" y="57.1">F13_TX</text>
<text x="92.7" y="59.7">F11_TX</text>
<text x="128.3" y="59.7">F12_TX</text>
<text x="128.3" y="57.1">F10_TX</text>
<text x="128.3" y="54.6">F8_TX</text>
<text x="92.7" y="62.2">F9_TX</text>
<text x="92.7" y="64.8">F7_TX</text>
<text x="128.3" y="64.8">F16_TX</text>
<text x="128.3" y="62.2">F14_TX</text>
<text x="158.7" y="63.5">F6_TX</text>
<text x="213.4" y="64.8">F7_TX</text>
<text x="92.7" y="67.3">F5_TX</text>
<text x="92.7" y="69.8">F3_TX</text>
<text x="128.3" y="67.3">F18_TX</text>
<text x="128.3" y="69.8">F19_TX</text>
<text x="92.7" y="72.4">F1_TX</text>
<text x="128.3" y="72.4">F17_TX</text>
<text x="158.7" y="76.2">F8_TX</text>
<text x="213.4" y="77.5">F9_TX</text>
<text x="158.7" y="88.9">F10_TX</text>
<text x="213.4" y="90.2">F11_TX</text>
<text x="146" y="97.8">RX</text>
<text x="158.7" y="101.6">F12_TX</text>
<text x="213.4" y="102.9">F13_TX</text>
<text x="158.7" y="114.3">F14_TX</text>
<text x="213.4" y="115.6">F15_TX</text>
<text x="158.7" y="127">F16_TX</text>
<text x="213.4" y="128.3">F17_TX</text>
<text x="158.7" y="139.7">F18_TX</text>
<text x="213.4" y="141">F19_TX</text>
</g>
</svg>
